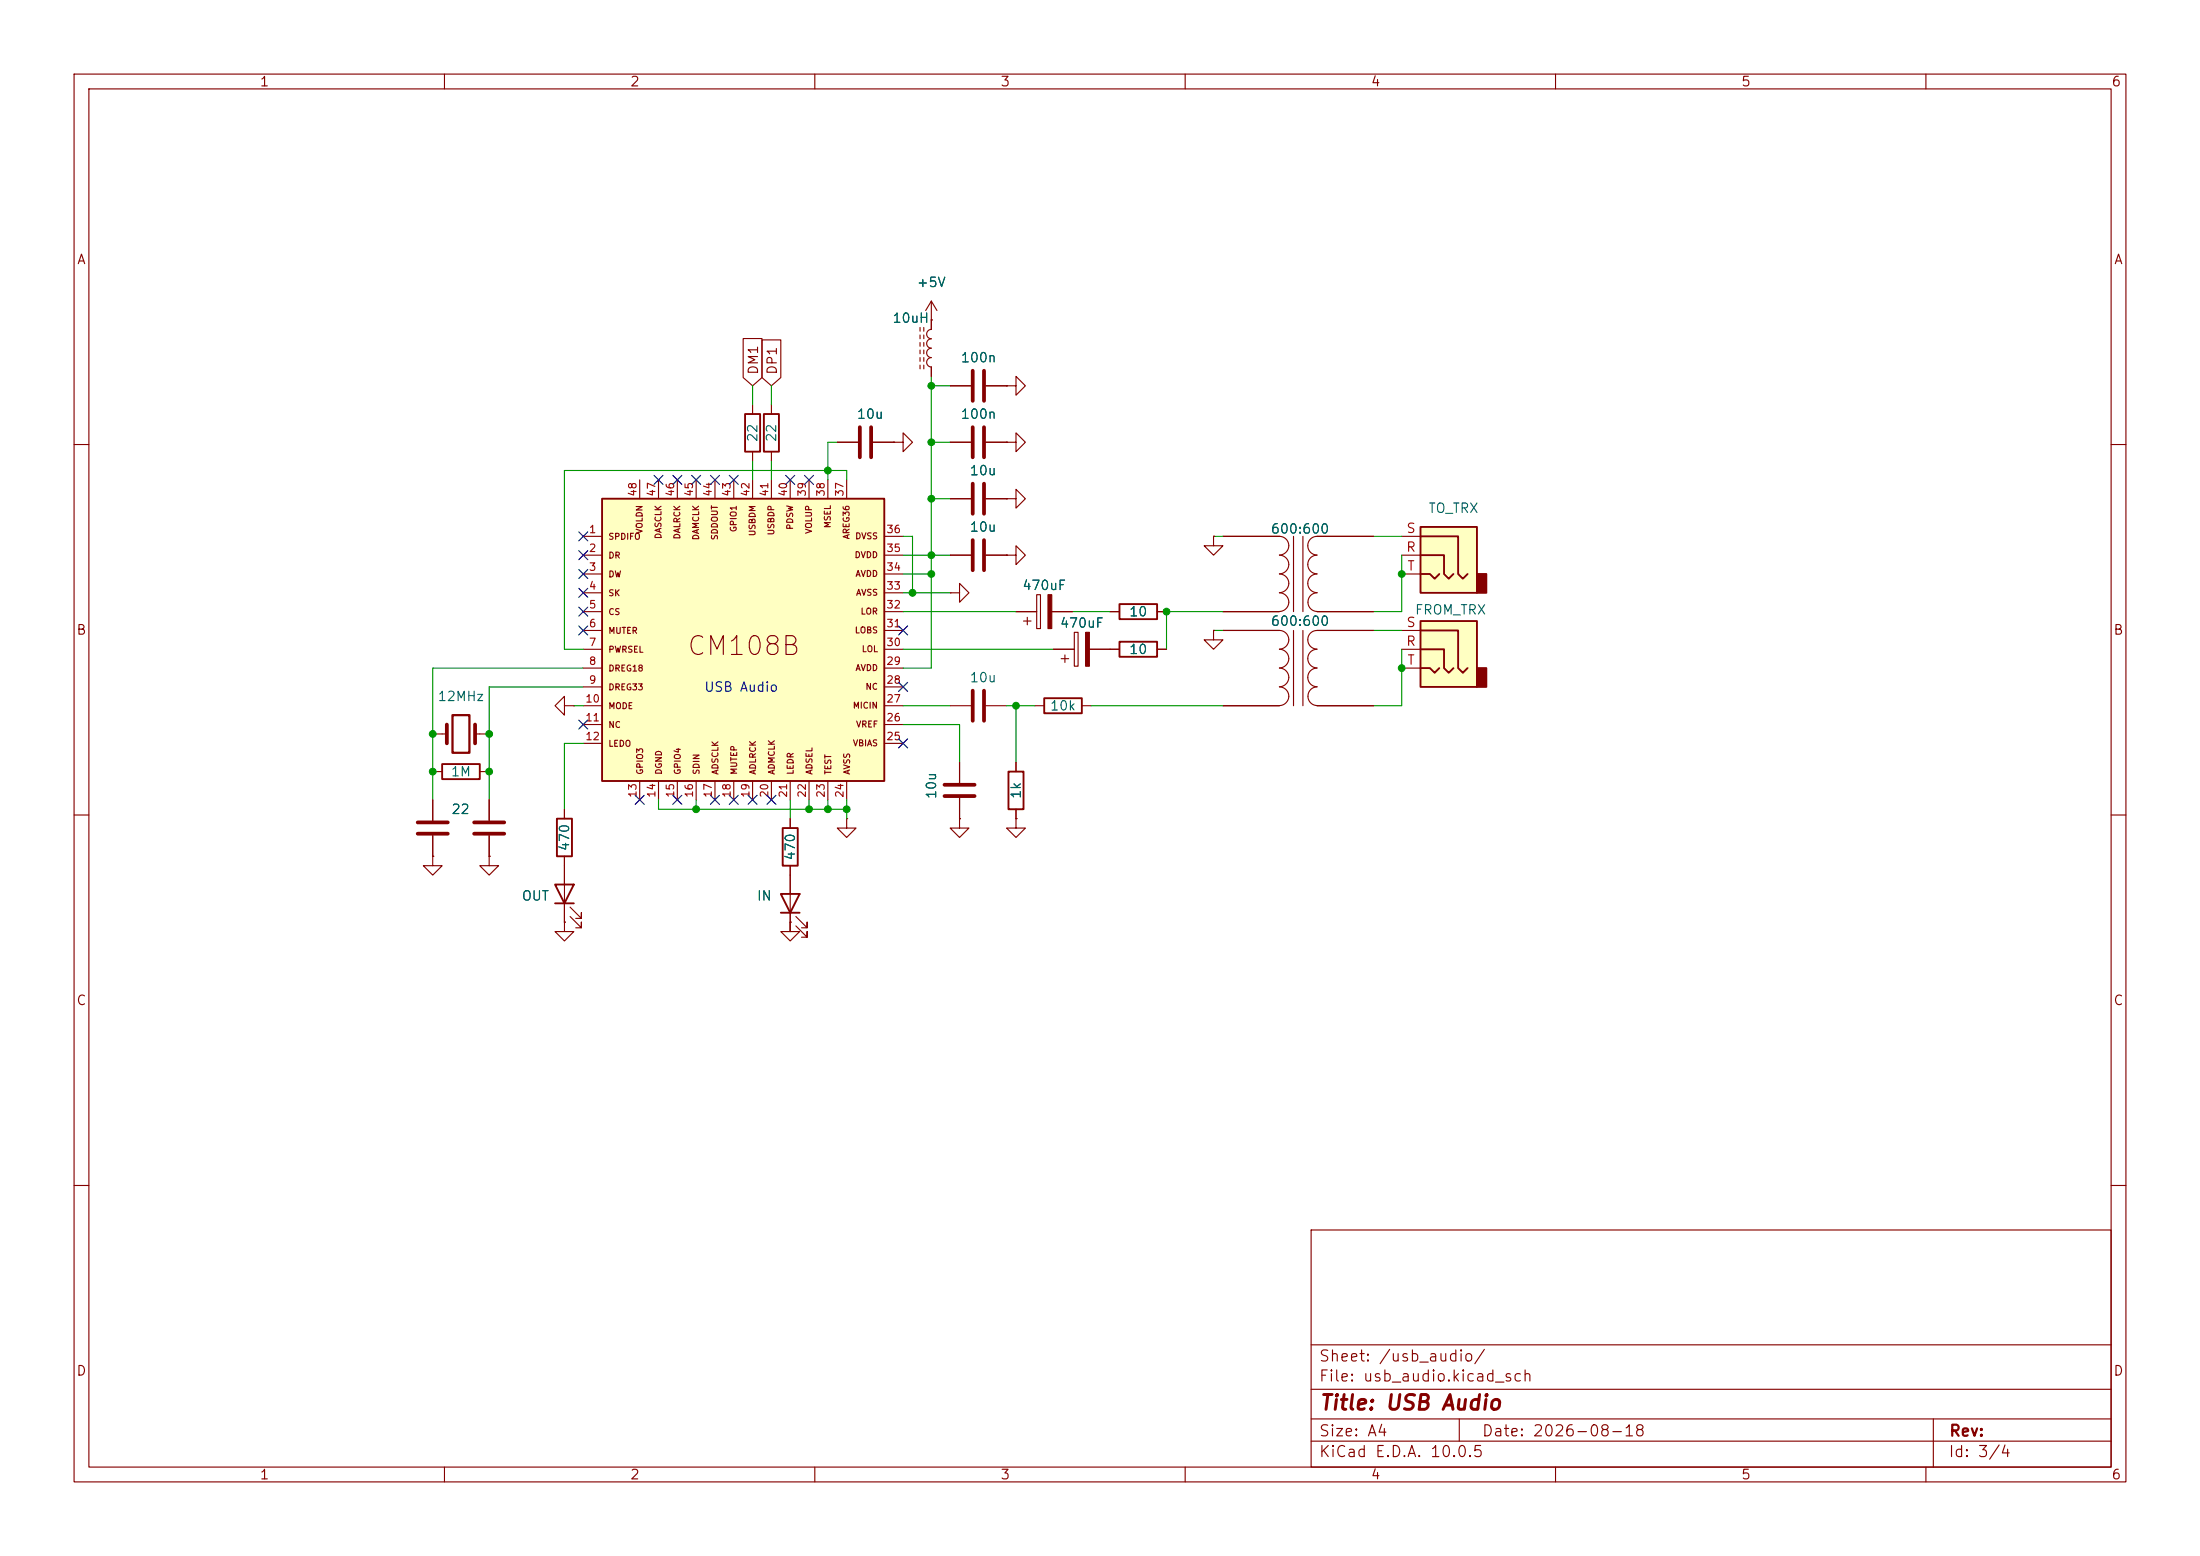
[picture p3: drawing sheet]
<svg xmlns="http://www.w3.org/2000/svg" width="297mm" height="210mm" viewBox="0 0 297 210" stroke-linecap="round" stroke-linejoin="round" font-family="sans-serif">
<g fill="none" stroke="#840000" stroke-width=".15">
<path d="M10 10h277v190h-277zM12 12h273v186h-273zM60 10v2M110 10v2M160 10v2M210 10v2M260 10v2M10 60h2M285 60h2M137.2 82.6h2.8M138.2 83.8h1M138.7 83.3v1"/>
<path d="M139.7 95.3h1.3M140 80.3h.5v4.5h-.5zM142 82.6h2.8M142.2 87.6h2.8M143.3 88.9h1M143.8 88.4v1M145 85.3h.5v4.6h-.5zM146 95.3h1.3M147.1 87.6h4M149.9 82.6h1.2M156.2 87.6h1.3M156.2 82.6h1.3"/>
<path d="M163.8 85.1v1.3h1.3l-1.3 1.2-1.2-1.2h1.2M163.8 85.1h.1M10 110h2M58.4 104.1h1.3M64.8 104.1h1.2M76.2 109.2v1.3M76.2 115.6v8.9M106.7 116.8v8.9h-1.3l1.3 1.3 1.2-1.3h-1.2v-1.2M106.7 110.5v1.3M285 110h2M77 123.7l1.5 1.5v-.7v.7h-.8M77 122.4l1.5 1.6v-.8v.8h-.8"/>
<path d="M106.7 124.5h.1M107.4 125l1.6 1.5v-.8v.8h-.8M107.4 123.7l1.6 1.5v-.7v.7h-.8M10 160h2M177 166h108v32h-108zM285 160h2M60 198v2M110 198v2M160 198v2M177 194.5h108M177 191.5h108M177 187.5h108"/>
<path d="M177 181.5h108M197 191.5v3M210 198v2M260 198v2M261 191.5v6.5"/>
</g>
<path d="M141 94.2h5v2.1h-5zM151.1 86.6h5.1v2h-5.1zM151.1 81.5h5.1v2.1h-5.1zM59.7 103.1h5.1v2.1h-5.1zM74.9 119.4h2.6l-1.3 2.5zM75.2 110.5h2v5.1h-2zM105.7 111.8h2v5h-2zM74.9 121.9h2.6M105.4 120.7h2.5l-1.2 2.5zM105.4 123.2h2.5" fill="none" stroke="#840000" stroke-width=".25"/>
<g fill="#840000" stroke="#840000" stroke-width=".15">
<path d="M146.6 85.3h.5v4.6h-.5z"/>
<path d="M141.5 80.3h.5v4.5h-.5z"/>
</g>
<path d="M191.8 71.1h7.6v8.9h-7.6z" fill="#ffffc2"/>
<path d="M199.4 77.5h1.3v2.5h-1.3z" fill="#840000" stroke="#840000" stroke-width=".25"/>
<path d="M191.8 71.1h7.6v8.9h-7.6zM191.8 74.9h3.1v2.6l.7 .6 .6-.6M191.8 77.5h1.2l.7 .6 .6-.6M191.8 72.4h5v5.1l.7 .6 .6-.6" fill="none" stroke="#840000" stroke-width=".25"/>
<g fill="none" stroke="#840000" stroke-width=".15">
<path d="M128.3 74.9h2.8M133.1 74.9h2.8M135.9 74.9h1.3v-1.2l1.2 1.2-1.2 1.3v-1.3M135.9 74.9h.1M163.8 72.4v1.3h1.3l-1.3 1.2-1.2-1.2h1.2M163.8 72.4h.1M165.1 72.4h7.6a1.26 1.26 0 0 1 1.3 1.3 1.26 1.26 0 0 1-1.3 1.2 1.27 1.27 0 0 1 1.3 1.3 1.27 1.27 0 0 1-1.3 1.3 1.27 1.27 0 0 1 1.3 1.2 1.27 1.27 0 0 1-1.3 1.3M174.6 72.4v10.2M175.9 72.4v10.2M177.8 74.9a1.25 1.25 0 0 0-1.2 1.3 1.25 1.25 0 0 0 1.2 1.2M177.8 77.5a1.25 1.25 0 0 0-1.2 1.2 1.25 1.25 0 0 0 1.2 1.3M185.4 72.4h-7.6a1.25 1.25 0 0 0-1.2 1.2 1.25 1.25 0 0 0 1.2 1.3"/>
<path d="M189.2 74.9h2.6M189.2 72.4h2.6M189.2 77.5h2.6M165.1 85.1h7.6a1.26 1.26 0 0 1 1.3 1.3 1.26 1.26 0 0 1-1.3 1.2 1.27 1.27 0 0 1 1.3 1.3 1.27 1.27 0 0 1-1.3 1.3M165.1 82.6h7.6M172.7 90.2a1.26 1.26 0 0 1 1.3 1.2 1.26 1.26 0 0 1-1.3 1.3M172.7 92.7a1.26 1.26 0 0 1 1.3 1.3 1.26 1.26 0 0 1-1.3 1.2l-7.6 .1M172.7 80a1.26 1.26 0 0 1 1.3 1.3 1.26 1.26 0 0 1-1.3 1.2M174.6 85.1v10.2M175.9 85.1v10.2M177.8 87.6a1.25 1.25 0 0 0-1.2 1.3 1.25 1.25 0 0 0 1.2 1.2M177.8 90.2a1.25 1.25 0 0 0-1.2 1.2 1.25 1.25 0 0 0 1.2 1.3"/>
<path d="M177.8 95.3h7.6M177.8 82.6h7.6M177.8 92.7a1.26 1.26 0 0 0-1.2 1.3 1.26 1.26 0 0 0 1.2 1.2M177.8 80a1.26 1.26 0 0 0-1.2 1.3 1.26 1.26 0 0 0 1.2 1.2M185.4 85.1h-7.6a1.25 1.25 0 0 0-1.2 1.2 1.25 1.25 0 0 0 1.2 1.3"/>
</g>
<path d="M131.3 72.9v4.1M132.8 72.9v4.1" fill="none" stroke="#840000" stroke-width=".51"/>
<path d="M81.3 67.3h38.1v38.1h-38.1z" fill="#ffffc2"/>
<path d="M81.3 67.3h38.1v38.1h-38.1z" fill="none" stroke="#840000" stroke-width=".25"/>
<g fill="none" stroke="#840000" stroke-width=".15">
<path d="M113 59.7h2.8M117.9 59.7h2.7M120.6 59.7h1.3v-1.3l1.3 1.3-1.3 1.3v-1.3M120.6 59.7h.1M124.2 44.2v.5M124.2 45.2v.5M124.2 46.2v.5M124.2 47.2v.6M124.2 48.3v.5M124.2 49.3v.5M124.7 44.2v.5M124.7 45.2v.5"/>
<path d="M124.7 46.2v.5M124.7 47.2v.6M124.7 48.3v.5M124.7 49.3v.5M125.7 43.2h.1M125.7 47a.64 .64 0 0 0-.6 .6 .64 .64 0 0 0 .6 .7 .63 .63 0 0 0-.6 .6 .63 .63 0 0 0 .6 .6v1.3M125.7 40.6v3.9a.64 .64 0 0 0-.6 .6 .64 .64 0 0 0 .6 .6 .63 .63 0 0 0-.6 .7 .63 .63 0 0 0 .6 .6M125.7 40.6l-.7 1.3M125.7 40.6l.8 1.3M128.3 59.7h2.8M128.3 52.1h2.8M133.1 59.7h2.8"/>
<path d="M133.1 52.1h2.8M135.9 59.7h1.3v-1.3l1.2 1.3-1.2 1.3v-1.3M135.9 59.7h.1M135.9 52.1h1.3v-1.3l1.2 1.3-1.2 1.2v-1.2M135.9 52.1h.1M78.7 72.4h2.6M78.7 74.9h2.6M78.7 77.5h2.6M86.4 64.8v2.5M88.9 64.8v2.5M91.4 64.8v2.5M94 64.8v2.5"/>
<path d="M96.5 64.8v2.5M99.1 64.8v2.5M101.6 64.8v2.5M104.1 64.8v2.5M106.7 64.8v2.5M109.2 64.8v2.5M111.8 64.8v2.5M114.3 64.8v2.5M119.4 72.4h2.5M119.4 74.9h2.5M119.4 77.5h2.5M135.9 67.3h1.3v-1.3l1.2 1.3-1.2 1.3v-1.3"/>
<path d="M135.9 67.3h.1M78.7 80h2.6M78.7 82.6h2.6M78.7 85.1h2.6M78.7 87.6h2.6M78.7 90.2h2.6M78.7 92.7h2.6M78.7 95.3h2.6M78.7 97.8h2.6M119.4 80h2.5M119.4 82.6h2.5M119.4 85.1h2.5"/>
<path d="M119.4 87.6h2.5M119.4 90.2h2.5M119.4 92.7h2.5M119.4 95.3h2.5M119.4 97.8h2.5M78.7 100.3h2.6M86.4 105.4v2.6M88.9 105.4v2.6M91.4 105.4v2.6M94 105.4v2.6M96.5 105.4v2.6M99.1 105.4v2.6"/>
<path d="M101.6 105.4v2.6M104.1 105.4v2.6M106.7 105.4v2.6M109.2 105.4v2.6M111.8 105.4v2.6M114.3 105.4v2.6M119.4 100.3h2.5"/>
</g>
<path d="M116.1 57.7v4M117.6 57.7v4M131.3 50v4.1M131.3 57.7v4M132.8 50v4.1M132.8 57.7v4" fill="none" stroke="#840000" stroke-width=".51"/>
<path d="M191.8 83.8h7.6v8.9h-7.6z" fill="#ffffc2"/>
<path d="M199.4 90.2h1.3v2.5h-1.3z" fill="#840000" stroke="#840000" stroke-width=".25"/>
<path d="M100.6 55.9h2v5.1h-2zM103.1 55.9h2.1v5.1h-2.1zM191.8 83.8h7.6v8.9h-7.6zM191.8 87.6h3.1v2.6l.7 .6 .6-.6M191.8 90.2h1.2l.7 .6 .6-.6M191.8 85.1h5v5.1l.7 .6 .6-.6M136.1 104.1h2.1v5.1h-2.1z" fill="none" stroke="#840000" stroke-width=".25"/>
<g fill="none" stroke="#840000" stroke-width=".15">
<path d="M100.3 45.7h2.6v5.3l-1.3 1.1-1.3-1.1zM101.6 54.6v1.3M102.9 45.9h2.5v5.1l-1.3 1.1-1.2-1.1zM104.1 54.6v1.3M113 59.7h2.8M117.9 59.7h2.7M120.6 59.7h.1M125.7 43.2h.1M125.7 43.2v1.3M125.7 49.5v1.3M128.3 59.7h2.8M128.3 52.1h2.8"/>
<path d="M133.1 59.7h2.8M133.1 52.1h2.8M135.9 52.1h.1M135.9 59.7h.1M101.6 61v1.2M104.1 61v1.2M128.3 67.3h2.8M128.3 74.9h2.8M133.1 67.3h2.8M133.1 74.9h2.8M135.9 74.9h.1M135.9 67.3h.1"/>
<path d="M163.8 72.4h.1M165.1 72.4h7.6M177.8 72.4h7.6M58.4 99.1h1.9M64.1 99.1h1.9M76.2 95.3v-1.3l-1.3 1.3 1.3 1.2v-1.2h1.3M77.5 95.3h.1M128.3 80h1.2v-1.3l1.3 1.3-1.3 1.3v-1.3M128.3 80h.1M128.3 95.3h2.8M133.1 95.3h2.8M137.2 82.6h2.8"/>
<path d="M142 82.6h2.8M142.2 87.6h2.8M147.1 87.6h4M149.9 82.6h1.2M156.2 87.6h1.3M156.2 82.6h1.3M163.8 85.1h.1M165.1 85.1h7.6M165.1 95.3h7.6M165.1 82.6h7.6M177.8 85.1h7.6M177.8 95.3h7.6"/>
<path d="M177.8 82.6h7.6M189.2 87.6h2.6M189.2 85.1h2.6M189.2 90.2h2.6M58.4 115.6v1.2h1.3l-1.3 1.3-1.3-1.3h1.3M58.4 115.6h.1M58.4 108v2.7M58.4 112.8v2.8M66 115.6v1.2h1.3l-1.3 1.3-1.2-1.3h1.2M66 115.6h.1M66 108v2.7M66 112.8v2.8"/>
<path d="M76.2 109.2v1.3M76.2 115.6v3.8M106.7 110.5v1.3M106.7 116.8v3.9M114.3 110.5v1.3h1.3l-1.3 1.2-1.3-1.2h1.3M114.3 110.5h.1M129.5 110.5v1.3h1.3l-1.3 1.2-1.2-1.2h1.2M129.5 110.5h.1M129.5 102.9v2.8M129.5 107.7v2.8M137.2 110.5v1.3h1.2l-1.2 1.2-1.3-1.2h1.3M137.2 110.5h.1"/>
<path d="M137.2 102.9v1.2M137.2 109.2v1.3M76.2 124.5v1.2h1.3l-1.3 1.3-1.3-1.3h1.3M76.2 124.5h.1M76.2 121.9v2.6M106.7 124.5h.1M106.7 123.2v2.5"/>
</g>
<path d="M131.3 65.3v4M132.8 65.3v4M60.3 97.8v2.5M64.1 97.8v2.5M131.3 93.2v4.1M132.8 93.2v4.1M56.4 112.5h4.1M56.4 111h4.1M64 112.5h4.1M64 111h4.1M127.5 107.4h4.1M127.5 105.9h4.1" fill="none" stroke="#840000" stroke-width=".51"/>
<path d="M61.1 96.5h2.3v5.1h-2.3z" fill="none" stroke="#840000" stroke-width=".3"/>
<g fill="none" stroke="#009600" stroke-width=".15">
<path d="M101.6 52.1v2.5M104.1 52.1v2.5M113 59.7h-1.2v5.1M125.7 50.8v39.4h-3.8M125.7 59.7h2.6M125.7 52.1h2.6M101.6 62.2v2.6M104.1 62.2v2.6M114.3 64.8v-1.3h-38.1v24.1h2.5M121.9 74.9h6.4M121.9 72.4h1.3v7.6M121.9 77.5h3.8"/>
<path d="M125.7 67.3h2.6M163.8 72.4h1.3M185.4 72.4h3.8M189.2 74.9v7.7h-3.8M77.5 95.3h1.2M78.7 90.2h-20.3v17.8M78.7 92.7h-12.7v15.3M121.9 97.8h7.6v5.1M121.9 95.3h6.4M121.9 87.6h20.3M121.9 80h6.4M121.9 82.6h15.3"/>
<path d="M135.9 95.3h3.8M137.2 95.3v7.6M144.8 82.6h5.1M147.3 95.3h17.8M163.8 85.1h1.3M165.1 82.6h-7.6v5M185.4 85.1h3.8M189.2 87.6v7.7h-3.8M78.7 100.3h-2.5v8.9M88.9 108v1.2h25.4M94 108v1.2M106.7 108v2.5"/>
<path d="M109.2 108v1.2M111.8 108v1.2M114.3 108v2.5M106.7 124.5v1.2"/>
</g>
<g fill="none" stroke="#000084" stroke-width=".15">
<path d="M78.1 79.4l1.2 1.2M78.1 76.9l1.2 1.2M78.1 71.8l1.2 1.2M78.1 74.3l1.2 1.2M79.3 76.9l-1.2 1.2M79.3 79.4l-1.2 1.2M79.3 74.3l-1.2 1.2M79.3 71.8l-1.2 1.2M88.3 64.2l1.2 1.2M89.5 64.2l-1.2 1.2M90.8 64.2l1.2 1.2M92 64.2l-1.2 1.2"/>
<path d="M93.4 64.2l1.2 1.2M94.6 64.2l-1.2 1.2M95.9 64.2l1.2 1.2M97.1 64.2l-1.2 1.2M98.5 64.2l1.2 1.2M99.7 64.2l-1.2 1.2M106.1 64.2l1.2 1.2M107.3 64.2l-1.2 1.2M108.6 64.2l1.2 1.2M109.8 64.2l-1.2 1.2M78.1 84.5l1.2 1.2M78.1 81.9l1.2 1.3"/>
<path d="M78.1 97.2l1.2 1.2M79.3 81.9l-1.2 1.3M79.3 84.5l-1.2 1.2M79.3 97.2l-1.2 1.2M121.3 99.7l1.2 1.2M121.3 92.1l1.2 1.2M121.3 84.5l1.2 1.2M122.5 99.7l-1.2 1.2M122.5 92.1l-1.2 1.2M122.5 84.5l-1.2 1.2M85.8 107.3l1.2 1.3M87 107.3l-1.2 1.3"/>
<path d="M90.8 107.3l1.2 1.3M92 107.3l-1.2 1.3M95.9 107.3l1.2 1.3M97.1 107.3l-1.2 1.3M98.5 107.3l1.2 1.3M99.7 107.3l-1.2 1.3M101 107.3l1.2 1.3M102.2 107.3l-1.2 1.3M103.5 107.3l1.2 1.3M104.7 107.3l-1.2 1.3"/>
</g>
<g fill="#009600" stroke="#009600" stroke-width=".14">
<circle cx="111.8" cy="109.2" r=".46"/>
<circle cx="114.3" cy="109.2" r=".46"/>
<circle cx="109.2" cy="109.2" r=".46"/>
<circle cx="137.2" cy="95.3" r=".46"/>
<circle cx="123.2" cy="80" r=".46"/>
<circle cx="125.7" cy="77.5" r=".46"/>
<circle cx="111.8" cy="63.5" r=".46"/>
<circle cx="189.2" cy="77.5" r=".46"/>
<circle cx="189.2" cy="90.2" r=".46"/>
<circle cx="157.5" cy="82.6" r=".46"/>
<circle cx="94" cy="109.2" r=".46"/>
<circle cx="66" cy="99.1" r=".46"/>
<circle cx="58.4" cy="104.1" r=".46"/>
<circle cx="58.4" cy="99.1" r=".46"/>
<circle cx="66" cy="104.1" r=".46"/>
<circle cx="125.7" cy="74.9" r=".46"/>
<circle cx="125.7" cy="67.3" r=".46"/>
<circle cx="125.7" cy="52.1" r=".46"/>
<circle cx="125.7" cy="59.7" r=".46"/>
</g>
<text font-size="2.5" fill="#840000" x="92.6" y="89.1">CM108B</text>
<text font-size="2" fill="#840000" x="178" y="190.8">Title: USB Audio</text>
<g font-size="1.5" fill="#840000">
<text x="178" y="184.1">Sheet: /usb_audio/</text>
<text x="178" y="186.8">File: usb_audio.kicad_sch</text>
<text x="178" y="197">KiCad E.D.A. 10.0.5</text>
<text x="178" y="194.2">Size: A4</text>
<text x="200" y="194.2">Date: 2026-08-18</text>
<text x="263" y="197">Id: 3/4</text>
<text x="263" y="194.2">Rev:</text>
</g>
<g font-size="1.3" fill="#840000">
<text x="35" y="12">1</text>
<text x="85" y="12">2</text>
<text x="135" y="12">3</text>
<text x="185" y="12">4</text>
<text x="235" y="12">5</text>
<text x="285" y="12">6</text>
<text x="10.3" y="36">A</text>
<text x="285.3" y="36">A</text>
<text x="102.7" y="50.7" transform="rotate(-90 102.7 50.7)">DM1</text>
<text x="105.2" y="50.7" transform="rotate(-90 105.2 50.7)">DP1</text>
<text x="10.2" y="86">B</text>
<text x="285.2" y="86">B</text>
<text x="10.2" y="136">C</text>
<text x="285.2" y="136">C</text>
<text x="10.2" y="186">D</text>
<text x="285.2" y="186">D</text>
<text x="35" y="200">1</text>
<text x="85" y="200">2</text>
<text x="135" y="200">3</text>
<text x="185" y="200">4</text>
<text x="235" y="200">5</text>
<text x="285" y="200">6</text>
</g>
<g font-size="1.3" fill="#006464">
<text x="123.7" y="39.1">+5V</text>
<text x="120.4" y="43.9">10uH</text>
<text x="129.6" y="49.2">100n</text>
<text x="102.6" y="59.8" transform="rotate(-90 102.6 59.8)">22</text>
<text x="105.1" y="59.8" transform="rotate(-90 105.1 59.8)">22</text>
<text x="115.6" y="56.8">10u</text>
<text x="129.6" y="56.8">100n</text>
<text x="130.8" y="64.5">10u</text>
<text x="192.7" y="69.5">TO_TRX</text>
<text x="130.8" y="72.1">10u</text>
<text x="171.5" y="72.3">600:600</text>
<text x="137.9" y="80">470uF</text>
<text x="152.3" y="83.5">10</text>
<text x="190.9" y="83.3">FROM_TRX</text>
<text x="143" y="85">470uF</text>
<text x="152.3" y="88.6">10</text>
<text x="171.5" y="84.8">600:600</text>
<text x="59" y="94.9">12MHz</text>
<text x="130.8" y="92.4">10u</text>
<text x="141.7" y="96.2">10k</text>
<text x="60.8" y="105.1">1M</text>
<text x="126.7" y="107.9" transform="rotate(-90 126.7 107.9)">10u</text>
<text x="138.1" y="107.9" transform="rotate(-90 138.1 107.9)">1k</text>
<text x="60.8" y="110.2">22</text>
<text x="77.2" y="115" transform="rotate(-90 77.2 115)">470</text>
<text x="107.6" y="116.2" transform="rotate(-90 107.6 116.2)">470</text>
<text x="70.3" y="121.9">OUT</text>
<text x="102.1" y="121.9">IN</text>
</g>
<g font-size="1.3" fill="#a90000">
<text x="189.7" y="74.8">R</text>
<text x="189.8" y="72.3">S</text>
<text x="189.9" y="77.3">T</text>
<text x="189.7" y="87.5">R</text>
<text x="189.8" y="85">S</text>
<text x="189.9" y="90">T</text>
</g>
<text font-size="1.3" fill="#0000c2" x="95" y="93.7">USB Audio</text>
<g font-size="1" fill="#a90000">
<text x="86.2" y="67.1" transform="rotate(-90 86.2 67.1)">48</text>
<text x="88.7" y="67.1" transform="rotate(-90 88.7 67.1)">47</text>
<text x="91.3" y="67.1" transform="rotate(-90 91.3 67.1)">46</text>
<text x="93.8" y="67.1" transform="rotate(-90 93.8 67.1)">45</text>
<text x="96.3" y="67.1" transform="rotate(-90 96.3 67.1)">44</text>
<text x="98.9" y="67.1" transform="rotate(-90 98.9 67.1)">43</text>
<text x="101.4" y="67.1" transform="rotate(-90 101.4 67.1)">42</text>
<text x="104" y="67.1" transform="rotate(-90 104 67.1)">41</text>
<text x="106.5" y="67.1" transform="rotate(-90 106.5 67.1)">40</text>
<text x="109" y="67.1" transform="rotate(-90 109 67.1)">39</text>
<text x="111.6" y="67.1" transform="rotate(-90 111.6 67.1)">38</text>
<text x="114.1" y="67.1" transform="rotate(-90 114.1 67.1)">37</text>
<text x="79.4" y="72.2">1</text>
<text x="79.4" y="74.7">2</text>
<text x="79.4" y="77.3">3</text>
<text x="119.6" y="77.3">34</text>
<text x="119.6" y="74.7">35</text>
<text x="119.6" y="72.2">36</text>
<text x="79.4" y="79.8">4</text>
<text x="79.4" y="82.4">5</text>
<text x="119.6" y="82.4">32</text>
<text x="119.6" y="79.8">33</text>
<text x="79.4" y="84.9">6</text>
<text x="79.4" y="87.4">7</text>
<text x="79.4" y="90">8</text>
<text x="119.6" y="90">29</text>
<text x="119.6" y="87.4">30</text>
<text x="119.6" y="84.9">31</text>
<text x="78.9" y="95.1">10</text>
<text x="79.4" y="92.5">9</text>
<text x="119.6" y="95.1">27</text>
<text x="119.6" y="92.5">28</text>
<text x="78.9" y="97.6">11</text>
<text x="78.9" y="100.1">12</text>
<text x="119.6" y="100.1">25</text>
<text x="119.6" y="97.6">26</text>
<text x="86.2" y="107.7" transform="rotate(-90 86.2 107.7)">13</text>
<text x="88.7" y="107.7" transform="rotate(-90 88.7 107.7)">14</text>
<text x="91.3" y="107.7" transform="rotate(-90 91.3 107.7)">15</text>
<text x="93.8" y="107.7" transform="rotate(-90 93.8 107.7)">16</text>
<text x="96.3" y="107.7" transform="rotate(-90 96.3 107.7)">17</text>
<text x="98.9" y="107.7" transform="rotate(-90 98.9 107.7)">18</text>
<text x="101.4" y="107.7" transform="rotate(-90 101.4 107.7)">19</text>
<text x="104" y="107.7" transform="rotate(-90 104 107.7)">20</text>
<text x="106.5" y="107.7" transform="rotate(-90 106.5 107.7)">21</text>
<text x="109" y="107.7" transform="rotate(-90 109 107.7)">22</text>
<text x="111.6" y="107.7" transform="rotate(-90 111.6 107.7)">23</text>
<text x="114.1" y="107.7" transform="rotate(-90 114.1 107.7)">24</text>
</g>
<g font-size=".8" fill="#840000">
<text x="99.6" y="71.9" transform="rotate(-90 99.6 71.9)">GPIO1</text>
<text x="107.3" y="71.6" transform="rotate(-90 107.3 71.6)">PDSW</text>
<text x="112.3" y="71.3" transform="rotate(-90 112.3 71.3)">MSEL</text>
<text x="82.1" y="73">SPDIFO</text>
<text x="82.1" y="75.6">DR</text>
<text x="86.9" y="72.1" transform="rotate(-90 86.9 72.1)">VOLDN</text>
<text x="89.5" y="72.8" transform="rotate(-90 89.5 72.8)">DASCLK</text>
<text x="92" y="72.9" transform="rotate(-90 92 72.9)">DALRCK</text>
<text x="94.6" y="73" transform="rotate(-90 94.6 73)">DAMCLK</text>
<text x="97.1" y="73" transform="rotate(-90 97.1 73)">SDDOUT</text>
<text x="102.2" y="72.4" transform="rotate(-90 102.2 72.4)">USBDM</text>
<text x="104.7" y="72.3" transform="rotate(-90 104.7 72.3)">USBDP</text>
<text x="109.8" y="72.1" transform="rotate(-90 109.8 72.1)">VOLUP</text>
<text x="114.9" y="72.9" transform="rotate(-90 114.9 72.9)">AREG36</text>
<text x="115.3" y="75.5">DVDD</text>
<text x="115.4" y="73">DVSS</text>
<text x="82.1" y="78.1">DW</text>
<text x="82.1" y="80.7">SK</text>
<text x="82.1" y="83.2">CS</text>
<text x="115.4" y="78.1">AVDD</text>
<text x="115.5" y="80.6">AVSS</text>
<text x="116.1" y="83.1">LOR</text>
<text x="82.1" y="85.7">MUTER</text>
<text x="82.1" y="88.3">PWRSEL</text>
<text x="115.3" y="85.7">LOBS</text>
<text x="116.3" y="88.2">LOL</text>
<text x="82.1" y="90.8">DREG18</text>
<text x="82.1" y="93.4">DREG33</text>
<text x="82.1" y="95.9">MODE</text>
<text x="115.1" y="95.8">MICIN</text>
<text x="115.4" y="90.8">AVDD</text>
<text x="116.8" y="93.3">NC</text>
<text x="82.1" y="98.4">NC</text>
<text x="82.1" y="101">LEDO</text>
<text x="115.1" y="100.9">VBIAS</text>
<text x="115.5" y="98.4">VREF</text>
<text x="87" y="104.6" transform="rotate(-90 87 104.6)">GPIO3</text>
<text x="89.5" y="104.6" transform="rotate(-90 89.5 104.6)">DGND</text>
<text x="92.1" y="104.6" transform="rotate(-90 92.1 104.6)">GPIO4</text>
<text x="94.6" y="104.6" transform="rotate(-90 94.6 104.6)">SDIN</text>
<text x="97.2" y="104.6" transform="rotate(-90 97.2 104.6)">ADSCLK</text>
<text x="99.7" y="104.6" transform="rotate(-90 99.7 104.6)">MUTEP</text>
<text x="102.2" y="104.6" transform="rotate(-90 102.2 104.6)">ADLRCK</text>
<text x="104.8" y="104.6" transform="rotate(-90 104.8 104.6)">ADMCLK</text>
<text x="107.3" y="104.6" transform="rotate(-90 107.3 104.6)">LEDR</text>
<text x="109.9" y="104.6" transform="rotate(-90 109.9 104.6)">ADSEL</text>
<text x="112.4" y="104.6" transform="rotate(-90 112.4 104.6)">TEST</text>
<text x="114.9" y="104.6" transform="rotate(-90 114.9 104.6)">AVSS</text>
</g>
</svg>
